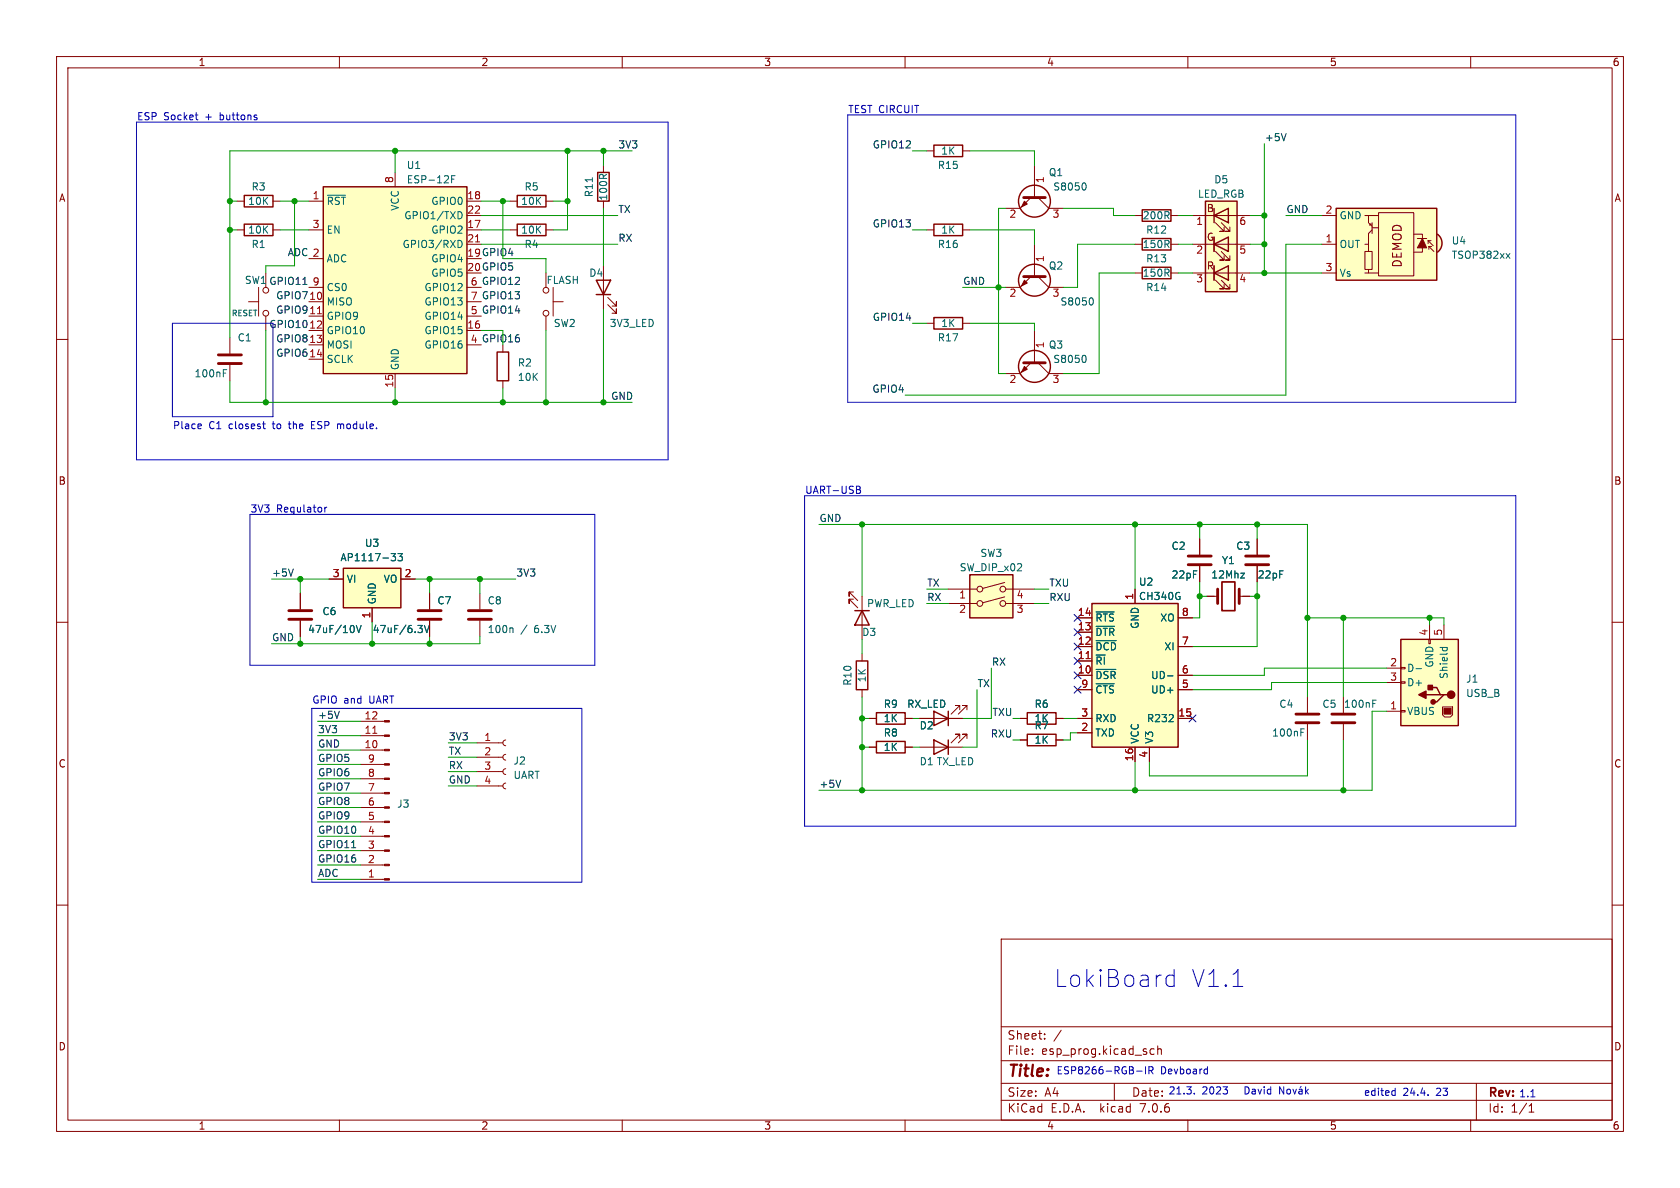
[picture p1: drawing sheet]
<svg xmlns="http://www.w3.org/2000/svg" width="297mm" height="210mm" viewBox="0 0 297 210" stroke-linecap="round" stroke-linejoin="round" font-family="sans-serif">
<g fill="none" stroke="#840000" stroke-width=".18">
<path d="M10 10h277v190h-277zM12 12h273v186h-273zM60 10v2M110 10v2M160 10v2M210 10v2M260 10v2M41.9 35.6h1.3M48.3 35.6h1.2M54.6 35.6h2.5M69.8 30.5v2.5M82.5 38.1h2.6"/>
<path d="M82.5 35.6h2.6M90.2 35.6h1.2M96.5 35.6h1.3M106.7 29.2v1.3M106.7 35.6v1.2M163.8 26.7h1.3M170.2 26.7h1.2M182.2 34.9l-1.9 1.9h-2.5M182.9 29.2v5.7M183.5 34.9l1.9 1.9h2.6M200.7 38.1h1.2M207 38.1h1.3"/>
<path d="M210.8 38.1h2.6M214.6 38.1h6.4M214.9 39.4l1.5 1.5h-.8h.8v-.8M215.9 39.4l1.5 1.5h-.7h.7v-.8M233.7 38.1h2.5M241.3 38.1h.6v1.3l.7 .6M241.9 38.1h1.8M242.4 39.6h-.2v.3M242.6 39.4v1.9M243.7 37.6h6.2v11.2h-6.2zM10 60h2M40.6 59.7v2.8"/>
<path d="M41.9 40.6h1.3M43.9 53.3h1.8M45.7 50.8v5.1M47 48.3v2.5M47 55.9v2.5M48.3 40.6h1.2M54.6 50.8h2.5M54.6 40.6h2.5M54.6 53.3h2.5M54.6 55.9h2.5M54.6 58.4h2.5M54.6 45.7h2.5"/>
<path d="M82.5 43.2h2.6M82.5 50.8h2.6M82.5 40.6h2.6M82.5 53.3h2.6M82.5 55.9h2.6M82.5 58.4h2.6M90.2 40.6h1.2M96.5 40.6h1.3M96.5 48.3v2.5M96.5 55.9v2.5M97.8 53.3h1.8M97.8 50.8v5.1"/>
<path d="M106.7 47v7.6M107.4 53.8l1.6 1.6v-.8v.8h-.8M107.4 52.6l1.6 1.5v-.8v.8h-.8M163.8 40.6h1.3M163.8 57.2h1.3M170.2 40.6h1.2M170.2 57.2h1.2M182.2 48.9l-1.9 1.9h-2.5M182.9 43.2v5.7M182.9 58.4v5.7M183.5 48.9l1.9 1.9h2.6M200.7 48.3h1.2"/>
<path d="M200.7 43.2h1.2M207 48.3h1.3M207 43.2h1.3M210.8 48.3h2.6M210.8 43.2h2.6M214.6 41.9v2.6M214.6 47v2.5M214.6 48.3h6.4M214.6 43.2h6.4M214.9 44.5l1.5 1.5h-.8h.8v-.8M214.9 49.5l1.5 1.6h-.8h.8v-.8M215.9 44.5l1.5 1.5h-.7h.7v-.8"/>
<path d="M215.9 49.5l1.5 1.6h-.7h.7v-.8M217.2 41.9v2.6zM217.2 44.5h.1M217.2 47v2.5zM217.2 49.5h.1M233.7 48.3h2.5M233.7 43.2h2.5M241.3 44.5h1.3v3.1h-1.3zM241.9 47.6v.7h-.6M241.9 48.3h1.8M241.9 43.2v1.3M242.6 40.6l-.7 .7v1.9h-.6"/>
<path d="M242.6 40.3h1.1M249.9 41.4h1.6v3.2h-1.6M250.6 42.2h1.6M252.5 42.5l.9 .9M252.5 42.5h.5M252.5 42.5v.6M252.6 43.6l.9 .9M252.6 43.6h.5M252.6 43.6v.5M285 60h2M40.6 64.5v2.8M54.6 61h2.5"/>
<path d="M54.6 63.5h2.5M69.8 66v2.6M88.9 61v1.2M88.9 67.3v1.3M182.2 64.1l-1.9 1.9h-2.5M183.5 64.1l1.9 1.9h2.6M212.1 95.3v2.7M222.2 95.3v2.7M10 110h2M53.1 104.9v2.8M53.1 109.7v2.8M58.2 102.4h2.5"/>
<path d="M65.8 107.4v2.6M70.9 102.4h2.5M75.9 104.9v2.8M75.9 109.7v2.8M84.8 104.9v2.8M84.8 109.7v2.8M150.9 104.6h-.8v.8v-.8l1.5 1.6M150.9 105.9h-.8v.8v-.8l1.5 1.5M152.4 105.4v7.6M152.4 115.6v1.2M167.6 104.1h5.1M167.6 106.7h5.1"/>
<path d="M177.6 105.5l-3.9 1.1M177.6 103l-3.9 1M177.8 104.1h5.1M177.8 106.7h5.1M190.5 119.4h2.5M190.5 116.8h2.5M190.5 114.3h2.5M190.5 111.8h2.5M190.5 109.2h2.5M200.7 104.1v2.6M208.3 119.4h2.5M208.3 114.3h2.5"/>
<path d="M208.3 109.2h2.5M212.1 100.1v2.8M213.4 105.4h1.9M219.1 105.4h1.9M222.2 100.1v2.8M245.1 118.1h2.5M247.6 118h.8v.2h-.8zM252.6 113h.3v.8h-.3zM252.7 110.5v2.5M255.3 110.5v2.5M285 110h2M63.8 127.5h4.2"/>
<path d="M63.8 130h4.2M63.8 132.6h4.2M63.8 135.1h4.2M63.8 137.7h4.2M84.3 138.9h4.6M84.3 136.4h4.6M84.3 133.9h4.6M84.3 131.3h4.6M89.4 138.4l-.3 .2-.2 .3 .1 .4 .4 .1M89.4 135.9l-.3 .1-.2 .4 .1 .4 .4 .1M89.4 133.4l-.3 .1-.2 .3 .1 .4 .4 .2M89.4 130.8l-.3 .1-.2 .4 .1 .4 .4 .1"/>
<path d="M152.4 121.9v1.3M153.7 127h1.2M153.7 132.1h1.2M160 127h1.3M160 132.1h1.3M162.6 127h7.6M162.6 132.1h7.6M169.7 130.6v-.8h-.8h.8l-1.6 1.5M169.7 125.5v-.8h-.8h.8l-1.6 1.5M170.9 130.6v-.8h-.7h.7l-1.5 1.5M170.9 125.5v-.8h-.7h.7l-1.5 1.5M180.3 127h1.3"/>
<path d="M180.3 130.8h1.3M186.7 127h1.3M186.7 130.8h1.3M190.5 127h2.5M190.5 129.5h2.5M190.5 121.9h2.5M200.7 132.1v2.5M203.2 132.1v2.5M208.3 127h2.5M208.3 121.9h2.5M231.1 123.2v2.8M231.1 128v2.8"/>
<path d="M237.5 123.2v2.8M237.5 128v2.8M245.1 125.7h2.5M245.1 120.7h2.5M247.6 120.5h.8v.3h-.8zM247.6 125.6h.8v.3h-.8zM255 125h1.8v1.4l-.4 .3h-1l-.4-.3zM10 160h2M63.8 140.2h4.2M63.8 142.7h4.2M63.8 145.3h4.2M63.8 147.8h4.2"/>
<path d="M63.8 150.4h4.2M63.8 152.9h4.2M63.8 155.4h4.2M285 160h2M177 166h108v32h-108zM60 198v2M110 198v2M160 198v2M177 194.5h108M177 191.5h108M177 187.5h108M177 181.5h108"/>
<path d="M182.5 186.3v.1M182.5 185.5v.1M184.7 183.6v.1M184.7 182.8v.1M187.6 182.1l-1.3 2M197 191.5v3M204 185.5l-.4-.1-.3 .3v.4l.2 .2h.5M204.7 185.5l.2-.1 .3 .1 .1 .9M204.7 184.9v1.5M210 198v2M260 198v2M261 191.5v6.5"/>
<path d="M270.3 196.6h.9M270.3 195.5l.4-.4v1.5"/>
<circle cx="47" cy="55.4" r=".51"/>
<circle cx="47" cy="51.3" r=".51"/>
<circle cx="96.5" cy="55.4" r=".51"/>
<circle cx="96.5" cy="51.3" r=".51"/>
<circle cx="173.2" cy="104.1" r=".51"/>
<circle cx="173.2" cy="106.7" r=".51"/>
<circle cx="177.3" cy="106.7" r=".51"/>
<circle cx="177.3" cy="104.1" r=".51"/>
</g>
<g fill="none" stroke="#840000" stroke-width=".25">
<path d="M43.2 34.5h5.1v2.1h-5.1zM43.2 39.6h5.1v2.1h-5.1zM57.1 33h25.4v33h-25.4zM91.4 34.5h5.1v2.1h-5.1zM91.4 39.6h5.1v2.1h-5.1zM105.7 30.5h2v5.1h-2zM165.1 25.7h5.1v2h-5.1zM165.1 39.6h5.1v2.1h-5.1zM201.9 37.1h5.1v2h-5.1zM213.1 35.6h5.6v16h-5.6zM214.6 38.1l2.6-1.3v2.6zM214.6 36.8v2.6"/>
<path d="M236.2 36.8h17.8v12.7h-17.8zM105.4 49.5h2.5l-1.2 2.6zM105.4 52.1h2.5M165.1 56.1h5.1v2.1h-5.1zM201.9 42.2h5.1v2h-5.1zM201.9 47.2h5.1v2.1h-5.1zM214.6 43.2l2.6-1.3v2.6zM214.6 48.3l2.6-1.3v2.5zM214.6 41.9v2.6M214.6 47v2.5M254.1 41.4a1.97 1.97 0 0 1 0 3.2M87.9 62.2h2v5.1h-2z"/>
<path d="M60.7 100.5h10.2v6.9h-10.2zM151.1 108h2.6M151.4 116.8h2v5.1h-2zM152.4 108l1.3 2.5h-2.6zM171.4 101.6h7.7v7.6h-7.7zM193 106.7h15.3v25.4h-15.3zM247.6 113h10.2v15.3h-10.2zM154.9 126h5.1v2h-5.1zM154.9 131.1h5.1v2h-5.1zM165.1 130.8l2.5 1.3-2.5 1.3zM165.1 125.7l2.5 1.3-2.5 1.3zM167.6 125.7v2.6"/>
<path d="M167.6 130.8v2.6M181.6 126h5.1v2h-5.1zM181.6 129.8h5.1v2h-5.1zM252.1 122.8h2.5M252.7 121.5h1.3l.6 1.3h.7M255.9 122.8h-.6l-1.3 1.3h-.6"/>
<circle cx="182.9" cy="35.6" r="2.82"/>
<circle cx="182.9" cy="49.5" r="2.82"/>
<circle cx="182.9" cy="64.8" r="2.82"/>
</g>
<g fill="#ffffc2" stroke="#ffffc2" stroke-width=".18">
<path d="M254.1 41.4a1.97 1.97 0 0 1 0 3.2l-1.1-1.6z"/>
<path d="M236.2 36.8h17.8v12.7h-17.8z"/>
<path d="M193 106.7h15.3v25.4h-15.3z"/>
<path d="M213.1 35.6h5.6v16h-5.6z"/>
<path d="M60.7 100.5h10.2v6.9h-10.2z"/>
<path d="M247.6 113h10.2v15.3h-10.2z"/>
<path d="M171.4 101.6h7.7v7.6h-7.7z"/>
<path d="M57.1 33h25.4v33h-25.4z"/>
</g>
<g fill="#840000" stroke="#840000" stroke-width=".18">
<path d="M251.5 42.2l.7 1.6h-1.6z"/>
<path d="M181.1 49.5l.5 .5-1 .5z"/>
<path d="M181.1 35.6l.5 .5-1 .5z"/>
<path d="M181.1 64.8l.5 .5-1 .5z"/>
<path d="M255.3 125.2h1.2v1h-1.2z"/>
<path d="M68 127.4h.8v.2h-.8z"/>
<path d="M68 129.9h.8v.3h-.8z"/>
<path d="M68 132.5h.8v.2h-.8z"/>
<path d="M68 135h.8v.3h-.8z"/>
<path d="M68 137.5h.8v.3h-.8z"/>
<path d="M68 140.1h.8v.2h-.8z"/>
<path d="M68 142.6h.8v.3h-.8z"/>
<path d="M68 145.2h.8v.2h-.8z"/>
<path d="M68 147.7h.8v.3h-.8z"/>
<path d="M68 150.2h.8v.3h-.8z"/>
<path d="M68 152.8h.8v.2h-.8z"/>
<path d="M68 155.3h.8v.3h-.8z"/>
</g>
<g fill="none" stroke="#006464" stroke-width=".18">
<path d="M57.9 34.5h3.2M79.8 31.7h.5M80.4 31.1h-.6v1.2M81.3 37.4a.68 .68 0 0 1 .4 .6 .68 .68 0 0 1-.4 .7M104.7 31.4v.7M191.7 32.3a.79 .79 0 0 1 0 1.3M81 42.5a.64 .64 0 0 1 .7 .6 .64 .64 0 0 1-.7 .7M193 52.6a.79 .79 0 0 1 0 1.3M266.3 44.8l.6 .9M266.9 44.8l-.6 .9M39.5 66h.4M39.5 65.3h.6"/>
<path d="M191.7 62.8a.79 .79 0 0 1 0 1.3M69.1 97.9h.8l-.4 .4 .4 .2v.4l-.2 .2h-.4M70.4 97.9h.7l-.4 .4 .4 .2v.5l-.2 .1-.5-.1M62.6 110.8v.8M63 110.6l.4 1.2 .4-1.2M73.9 110.6h.8l-.5 .4M74.4 111l.3 .3v.3l-.3 .2M75 110.6l.5 1.2 .4-1.2M90.5 111l.2 .2v.6M193.8 118.3h3.5M193.8 113.3h3.5M193.8 110.7h3.2"/>
<path d="M193.8 108.2h3.2M206.4 119.5h1M219.3 101.3h.7l-.7 .9h.7M250.3 118.2h1M254.6 114.4h1.2M255.1 114.4l-.1 .4M255.8 114.4v.4M193.8 120.9h3.2M230 129.5h.4M230 128.8h.6M242.7 124.4h.4M242.7 123.8h.6"/>
</g>
<g fill="none" stroke="#840000" stroke-width=".51">
<path d="M181 34.9h3.8M181 48.9h3.8M38.6 64.3h4.1M38.6 62.7h4.1M181 64.1h3.8M210.1 99.8h4M210.1 98.3h4M220.2 99.8h4.1M220.2 98.3h4.1M51.1 109.5h4M51.1 108h4M73.9 109.5h4.1"/>
<path d="M73.9 108h4.1M82.8 109.5h4.1M82.8 108h4.1M215.3 104.1v2.6M219.1 104.1v2.6M229.1 126.2h4.1M229.1 127.8h4.1M235.5 126.2h4M235.5 127.8h4"/>
</g>
<path d="M56.1 55.5h.7M84.1 42.8h.7M192 116.4h.7M65.9 129.6h.7" fill="none" stroke="#a90000" stroke-width=".18"/>
<g fill="#840000" stroke="#840000" stroke-width=".25">
<path d="M250.8 122.8l1.3-.6v1.2z"/>
<path d="M252.5 121.2h.7v.7h-.7z"/>
<circle cx="256.5" cy="122.8" r=".63"/>
<circle cx="253.4" cy="124.1" r=".38"/>
</g>
<path d="M216 102.9h2.3v5.1h-2.3z" fill="none" stroke="#840000" stroke-width=".3"/>
<path d="M227.4 23.6l-.5 1.3M53.5 50.3h.8M51.9 100.6l-.5 1.2M60 125.7l-.4 1.3M148.6 137.9l-.4 1.3M62.2 149.9h.7" fill="none" stroke="#0f0f0f" stroke-width=".18"/>
<g fill="none" stroke="#0000c2" stroke-width=".18">
<path d="M24.1 21.6h94v59.7h-94zM34.5 20.3h.5M34.9 21.2h.1M149.9 20.3h118.1v50.8h-118.1zM30.5 57.2h17.8v16.5h-17.8zM35.4 74.9l.2 .3-.6 .2M35.5 75.7l-.1 .1M46.4 74.9h.5M46.6 75.6l.3 .2M55.1 75.1h.4M55.7 74.5h-.6v1.3h.6M60 74.9l-.3 .1"/>
<path d="M44.2 90.9h61v26.7h-61zM57.4 89.7v.8M57.8 89.7l-.4 .2M142.2 87.6h125.8v58.5h-125.8zM151.4 85.9l.6 .2 .1 .2-.3 .3M151.4 86.6h.4M151.8 86.6l.3 .2v.3l-.7 .1M55.1 125.2h47.8v30.8h-47.8zM206.1 173.8l.2 .3 .4 .3h.6l.3-.2M207.6 171.4v3M207.6 172.5l-.3-.1h-.6l-.3 .1-.3 .5M218 174.4h1.7"/>
<path d="M200.9 189.3h1M202.5 188.6v1.2M203.1 189.2h.6l.1-.2v-.3l-.7-.1v1.2M203.4 189.2l.4 .6M211.1 193.3v.1M213.3 189h.2M213.5 188.6v1.2M213.5 189.8h-.2M216.2 192.1h.8l-.4 .5M216.9 192.7v.6M226.9 192.1v1.3l-.7-1.3v1.3M227.6 192.6l.3-.1 .3 .3v.3l-.3 .3-.3-.1-.1-.2z"/>
<path d="M228.6 192.5l.3 .9 .3-.9M229.7 192.6h.5v.8M230 192.1l-.2 .1M230.2 192.8l-.4 .1-.2 .2 .2 .3 .4-.1M230.8 192.1v1.3M230.9 192.9l.4 .5M231.3 192.5l-.5 .5M246.3 192.8l.3 .1M246.6 192.4v1.2M246.6 193.6h-.3M252.5 193.5v.1M270.6 193.9h.8"/>
</g>
<g fill="none" stroke="#009600" stroke-width=".18">
<path d="M40.6 35.6h1.3M49.5 35.6h5.1M52.1 35.6v11.4h-5.1v1.3M69.8 26.7v3.8M85.1 38.1h24.1M85.1 35.6h5.1M88.9 35.6v10.1h7.6v2.6M97.8 35.6h2.5M100.3 26.7v13.9h-2.5M106.7 26.7v2.5M106.7 36.8v10.2M111.8 26.7h-71.2v33"/>
<path d="M161.3 26.7h2.5M171.4 26.7h11.5v2.5M177.8 36.8h-1.3v29.2h1.3M188 36.8h8.8v1.3h3.9M208.3 38.1h2.5M221 38.1h2.5M223.5 25.4v22.9M227.3 38.1h6.4M40.6 40.6h1.3M47 58.4v12.7M49.5 40.6h5.1M85.1 43.2h24.1"/>
<path d="M85.1 40.6h5.1M85.1 58.4h3.8v2.6M96.5 58.4v12.7M106.7 54.6v16.5M161.3 40.6h2.5M161.3 57.2h2.5M170.2 50.8h7.6M171.4 40.6h11.5v2.6M171.4 57.2h11.5v1.2M200.7 48.3h-6.4v17.7h-6.3M200.7 43.2h-10.2v7.6h-2.5M208.3 48.3h2.5"/>
<path d="M208.3 43.2h2.5M221 48.3h12.7M221 43.2h2.5M233.7 43.2h-6.4v26.7h-67.3M40.6 67.3v3.8h71.2M69.8 68.6v2.5M88.9 68.6v2.5M144.8 92.7h86.3v30.5M152.4 92.7v12.7M200.7 92.7v11.4M212.1 92.7v2.6M222.2 92.7v2.6"/>
<path d="M48 102.4h10.2M53.1 102.4v2.5M53.1 112.5v1.3M65.8 110v3.8M73.4 102.4h17.8M75.9 102.4v2.5M75.9 112.5v1.3M84.8 112.5v1.3h-36.8M84.8 102.4v2.5M152.4 113v2.6M163.8 106.7h3.8M163.8 104.1h3.8"/>
<path d="M175.3 118.1v8.9h-5.1M182.9 106.7h2.5M182.9 104.1h2.5M212.1 105.4h1.3M212.1 102.9v6.3h-1.3M221 105.4h1.2M222.2 102.9v11.4h-11.4M231.1 109.2h24.2v1.3M237.5 109.2v14M245.1 118.1h-21.6v1.3h-12.7M252.7 109.2v1.3M56.1 137.7h7.7"/>
<path d="M56.1 132.6h7.7M56.1 135.1h7.7M56.1 127.5h7.7M56.1 130h7.7M79.2 136.4h5.1M79.2 138.9h5.1M79.2 131.3h5.1M79.2 133.9h5.1M152.4 127h1.3M152.4 132.1h1.3M152.4 123.2v16.5M161.3 127h1.3"/>
<path d="M161.3 132.1h1.3M172.7 121.9v10.2h-2.5M179.1 127h1.2M179.1 130.8h1.2M188 127h2.5M190.5 129.5h-1.3v1.3h-1.2M200.7 134.6v5.1M231.1 130.8v6.4h-27.9v-2.6M237.5 130.8v8.9M245.1 125.7h-2.5v14h-97.8M245.1 120.7h-20.3v1.2h-14M56.1 155.4h7.7"/>
<path d="M56.1 145.3h7.7M56.1 150.4h7.7M56.1 147.8h7.7M56.1 142.7h7.7M56.1 140.2h7.7M56.1 152.9h7.7"/>
</g>
<g fill="none" stroke="#000084" stroke-width=".18">
<path d="M189.9 111.2l1.2 1.2M189.9 116.2l1.2 1.2M189.9 113.7l1.2 1.2M189.9 108.6l1.2 1.2M189.9 118.8l1.2 1.2M191.1 111.2l-1.2 1.2M191.1 116.2l-1.2 1.2M191.1 113.7l-1.2 1.2M191.1 108.6l-1.2 1.2M191.1 118.8l-1.2 1.2M189.9 121.3l1.2 1.2M191.1 121.3l-1.2 1.2"/>
<path d="M210.2 126.4l1.2 1.2M211.4 126.4l-1.2 1.2"/>
</g>
<g fill="#009600" stroke="#009600" stroke-width=".18">
<circle cx="252.7" cy="109.2" r=".46"/>
<circle cx="237.5" cy="109.2" r=".46"/>
<circle cx="222.2" cy="105.4" r=".46"/>
<circle cx="231.1" cy="109.2" r=".46"/>
<circle cx="237.5" cy="139.7" r=".46"/>
<circle cx="200.7" cy="139.7" r=".46"/>
<circle cx="176.5" cy="50.8" r=".46"/>
<circle cx="200.7" cy="92.7" r=".46"/>
<circle cx="223.5" cy="38.1" r=".46"/>
<circle cx="152.4" cy="92.7" r=".46"/>
<circle cx="152.4" cy="132.1" r=".46"/>
<circle cx="152.4" cy="139.7" r=".46"/>
<circle cx="152.4" cy="127" r=".46"/>
<circle cx="223.5" cy="43.2" r=".46"/>
<circle cx="223.5" cy="48.3" r=".46"/>
<circle cx="212.1" cy="105.4" r=".46"/>
<circle cx="222.2" cy="92.7" r=".46"/>
<circle cx="212.1" cy="92.7" r=".46"/>
<circle cx="100.3" cy="35.6" r=".46"/>
<circle cx="106.7" cy="71.1" r=".46"/>
<circle cx="96.5" cy="71.1" r=".46"/>
<circle cx="106.7" cy="26.7" r=".46"/>
<circle cx="100.3" cy="26.7" r=".46"/>
<circle cx="88.9" cy="35.6" r=".46"/>
<circle cx="84.8" cy="102.4" r=".46"/>
<circle cx="52.1" cy="35.6" r=".46"/>
<circle cx="69.8" cy="26.7" r=".46"/>
<circle cx="88.9" cy="71.1" r=".46"/>
<circle cx="47" cy="71.1" r=".46"/>
<circle cx="69.8" cy="71.1" r=".46"/>
<circle cx="53.1" cy="113.8" r=".46"/>
<circle cx="75.9" cy="113.8" r=".46"/>
<circle cx="53.1" cy="102.4" r=".46"/>
<circle cx="75.9" cy="102.4" r=".46"/>
<circle cx="65.8" cy="113.8" r=".46"/>
<circle cx="40.6" cy="40.6" r=".46"/>
<circle cx="40.6" cy="35.6" r=".46"/>
</g>
<g font-size="4.2" fill="#0000c2">
<text x="186.2" y="174.8">LokiBoard</text>
<text x="210.3" y="174.8">V1.1</text>
</g>
<text font-size="2.8" fill="#840000" x="178" y="190.9">Title:</text>
<g font-size="2.1" fill="#840000">
<text x="248.1" y="47.5" transform="rotate(-90 248.1 47.5)">DEMOD</text>
<text x="178" y="184">Sheet:</text>
<text x="178" y="186.7">File:</text>
<text x="184.1" y="186.7">esp_prog.kicad_sch</text>
<text x="178" y="196.9">KiCad</text>
<text x="178" y="194.1">Size:</text>
<text x="184.7" y="194.1">A4</text>
<text x="185.7" y="196.9">E.D.A.</text>
<text x="194.6" y="196.9">kicad</text>
<text x="200" y="194.1">Date:</text>
<text x="201.8" y="196.9">7.0.6</text>
<text x="263" y="194.3">Rev:</text>
<text x="263" y="196.9">Id:</text>
<text x="267.1" y="196.9">1/1</text>
</g>
<g font-size="1.8" fill="#840000">
<text x="35" y="11.9">1</text>
<text x="85" y="11.9">2</text>
<text x="135" y="11.9">3</text>
<text x="185" y="11.9">4</text>
<text x="235" y="11.9">5</text>
<text x="285" y="11.9">6</text>
<text x="10.3" y="35.9">A</text>
<text x="285.3" y="35.9">A</text>
<text x="213.2" y="37.7">B</text>
<text x="213.2" y="42.8">G</text>
<text x="213.2" y="47.9">R</text>
<text x="10.3" y="85.9">B</text>
<text x="285.3" y="85.9">B</text>
<text x="10.3" y="135.9">C</text>
<text x="285.3" y="135.9">C</text>
<text x="10.3" y="185.9">D</text>
<text x="285.3" y="185.9">D</text>
<text x="35" y="199.9">1</text>
<text x="85" y="199.9">2</text>
<text x="135" y="199.9">3</text>
<text x="185" y="199.9">4</text>
<text x="235" y="199.9">5</text>
<text x="285" y="199.9">6</text>
</g>
<g font-size="1.8" fill="#0000c2">
<text x="24.1" y="21.3">ESP</text>
<text x="28.9" y="21.3">Socket</text>
<text x="36.4" y="21.3">+</text>
<text x="39.1" y="21.3">buttons</text>
<text x="149.9" y="20.1">TEST CIRCUIT</text>
<text x="30.5" y="76">Place</text>
<text x="36.9" y="76">C1</text>
<text x="40.6" y="76">closest</text>
<text x="48.5" y="76">to</text>
<text x="51.6" y="76">the</text>
<text x="55.7" y="76">ESP</text>
<text x="60.5" y="76">module.</text>
<text x="142.2" y="87.4">UART-USB</text>
<text x="44.2" y="90.7">3V3</text>
<text x="48.9" y="90.7">Regulator</text>
<text x="55.1" y="124.5">GPIO and</text>
<text x="65.4" y="124.5">UART</text>
<text x="186.7" y="190">ESP8266-RGB-IR</text>
<text x="205.2" y="190">Devboard</text>
<text x="206.5" y="193.6">21.3.</text>
<text x="212.5" y="193.6">2023</text>
<text x="219.7" y="193.6">David</text>
<text x="241" y="193.8">edited</text>
<text x="248" y="193.8">24.4.</text>
<text x="254" y="193.8">23</text>
<text x="268.5" y="194.1">1.1</text>
</g>
<g font-size="1.8" fill="#0f0f0f">
<text x="109.2" y="26.3">3V3</text>
<text x="154.2" y="26.3">GPIO12</text>
<text x="223.5" y="25.1">+5V</text>
<text x="109.2" y="37.8">TX</text>
<text x="154.2" y="40.3">GPIO13</text>
<text x="227.3" y="37.8">GND</text>
<text x="50.8" y="45.4">ADC 2</text>
<text x="82.5" y="45.5">19 GPIO4</text>
<text x="109.2" y="42.8">RX</text>
<text x="47.5" y="50.5">GPIO11</text>
<text x="48.7" y="53">GPIO7</text>
<text x="82.5" y="48">20 GPIO5</text>
<text x="83.1" y="50.5">6 GPIO12</text>
<text x="83.1" y="53.1">7 GPIO13</text>
<text x="170.2" y="50.5">GND</text>
<text x="47.5" y="58.1">GPIO10</text>
<text x="48.7" y="55.5">GPIO9</text>
<text x="54.6" y="55.6">11</text>
<text x="54.6" y="58.2">12</text>
<text x="83.1" y="55.6">5 GPIO14</text>
<text x="154.2" y="56.8">GPIO14</text>
<text x="48.7" y="60.6">GPIO8</text>
<text x="48.7" y="63.2">GPIO6</text>
<text x="54.6" y="60.7">13</text>
<text x="54.6" y="63.2">14</text>
<text x="83.1" y="60.7">4 GPIO16</text>
<text x="107.9" y="70.8">GND</text>
<text x="154.1" y="69.5">GPIO4</text>
<text x="144.8" y="92.4">GND</text>
<text x="48" y="102">+5V</text>
<text x="91.2" y="102">3V3</text>
<text x="163.8" y="103.8">TX</text>
<text x="163.8" y="106.3">RX</text>
<text x="185.4" y="106.3">RXU</text>
<text x="185.4" y="103.8">TXU</text>
<text x="48" y="113.4">GND</text>
<text x="175.3" y="117.8">RX</text>
<text x="172.7" y="121.6">TX</text>
<text x="56.1" y="129.7">3V3</text>
<text x="56.1" y="127.2">+5V</text>
<text x="79.2" y="131">3V3</text>
<text x="175.1" y="130.5">RXU</text>
<text x="175.4" y="126.7">TXU</text>
<text x="56.1" y="132.2">GND</text>
<text x="56.1" y="137.3">GPIO6</text>
<text x="56.1" y="134.8">GPIO5</text>
<text x="79.2" y="136">RX</text>
<text x="79.2" y="133.5">TX</text>
<text x="56.1" y="139.9">GPIO7</text>
<text x="56.1" y="142.4">GPIO8</text>
<text x="79.2" y="138.6">GND</text>
<text x="144.8" y="139.4">+5V</text>
<text x="56.1" y="147.5">GPIO10</text>
<text x="56.1" y="144.9">GPIO9</text>
<text x="56.1" y="150">GPIO11</text>
<text x="56.1" y="155.1">ADC</text>
<text x="56.1" y="152.6">GPIO16</text>
</g>
<g font-size="1.8" fill="#006464">
<text x="166.3" y="27.5">1K</text>
<text x="44.4" y="33.9">R3</text>
<text x="71.8" y="30.1">U1</text>
<text x="71.8" y="32.6">ESP-12F</text>
<text x="92.6" y="33.9">R5</text>
<text x="105" y="35" transform="rotate(-90 105 35)">R11</text>
<text x="107.5" y="35.6" transform="rotate(-90 107.5 35.6)">100R</text>
<text x="165.7" y="30.1">R15</text>
<text x="185.3" y="31.3">Q1</text>
<text x="186.1" y="33.9">S8050</text>
<text x="211.7" y="35.2">LED_RGB</text>
<text x="214.6" y="32.6">D5</text>
<text x="43.8" y="36.4">10K</text>
<text x="43.8" y="41.5">10K</text>
<text x="57.7" y="36.4">~{RST}</text>
<text x="57.7" y="41.5">EN</text>
<text x="70.7" y="37.4" transform="rotate(-90 70.7 37.4)">VCC</text>
<text x="71.4" y="39">GPIO1/TXD</text>
<text x="76.2" y="41.5">GPIO2</text>
<text x="76.2" y="36.4">GPIO0</text>
<text x="92" y="36.4">10K</text>
<text x="92" y="41.5">10K</text>
<text x="166.3" y="41.5">1K</text>
<text x="201.9" y="39">200R</text>
<text x="202.5" y="41.5">R12</text>
<text x="236.7" y="39">GND</text>
<text x="44.4" y="44">R1</text>
<text x="57.7" y="46.6">ADC</text>
<text x="71.1" y="44">GPIO3/RXD</text>
<text x="76.2" y="46.6">GPIO4</text>
<text x="92.6" y="44">R4</text>
<text x="165.7" y="44">R16</text>
<text x="185.3" y="47.9">Q2</text>
<text x="201.9" y="44">150R</text>
<text x="202.5" y="46.6">R13</text>
<text x="236.7" y="44">OUT</text>
<text x="256.6" y="43.4">U4</text>
<text x="256.6" y="45.9">TSOP382xx</text>
<text x="43.2" y="50.4">SW1</text>
<text x="57.7" y="51.7">CS0</text>
<text x="74.9" y="51.7">GPIO12</text>
<text x="76.2" y="49.1">GPIO5</text>
<text x="96.5" y="50.4">FLASH</text>
<text x="104.1" y="49.1">D4</text>
<text x="201.9" y="49.1">150R</text>
<text x="202.5" y="51.7">R14</text>
<text x="236.7" y="49.1">Vs</text>
<text x="57.7" y="54.2">MISO</text>
<text x="57.7" y="56.7">GPIO9</text>
<text x="57.7" y="59.3">GPIO10</text>
<text x="74.9" y="59.3">GPIO15</text>
<text x="74.9" y="56.7">GPIO14</text>
<text x="74.9" y="54.2">GPIO13</text>
<text x="97.8" y="58">SW2</text>
<text x="107.7" y="58">3V3_LED</text>
<text x="166.3" y="58">1K</text>
<text x="187.4" y="54.2">S8050</text>
<text x="41.9" y="60.6">C1</text>
<text x="57.7" y="61.8">MOSI</text>
<text x="57.7" y="64.4">SCLK</text>
<text x="70.7" y="65.5" transform="rotate(-90 70.7 65.5)">GND</text>
<text x="74.9" y="61.8">GPIO16</text>
<text x="91.4" y="65">R2</text>
<text x="165.7" y="60.6">R17</text>
<text x="185.3" y="61.8">Q3</text>
<text x="186.1" y="64.4">S8050</text>
<text x="34.3" y="66.9">100nF</text>
<text x="91.4" y="67.5">10K</text>
<text x="60.1" y="99.4">AP1117-33</text>
<text x="64.4" y="96.9">U3</text>
<text x="169.6" y="101.2">SW_DIP_x02</text>
<text x="173.2" y="98.7">SW3</text>
<text x="207" y="97.4">C2</text>
<text x="215.9" y="99.9">Y1</text>
<text x="218.4" y="97.4">C3</text>
<text x="61.2" y="103.2">VI</text>
<text x="66.6" y="106.9" transform="rotate(-90 66.6 106.9)">GND</text>
<text x="67.7" y="103.2">VO</text>
<text x="77.2" y="107">C7</text>
<text x="86.1" y="107">C8</text>
<text x="153.2" y="107.5">PWR_LED</text>
<text x="201.3" y="103.7">U2</text>
<text x="201.3" y="106.3">CH340G</text>
<text x="207" y="102.5">22pF</text>
<text x="214" y="102.5">12Mhz</text>
<text x="222.3" y="102.5">22pF</text>
<text x="54.4" y="112.1">47uF/10V</text>
<text x="56.9" y="108.9">C6</text>
<text x="65.8" y="112.1">47uF/6.3V</text>
<text x="86.1" y="112.1">100n</text>
<text x="92.1" y="112.1">/</text>
<text x="94.6" y="112.1">6.3V</text>
<text x="152.3" y="112.6">D3</text>
<text x="193.5" y="112.6">~{DTR}</text>
<text x="193.5" y="110.1">~{RTS}</text>
<text x="201.5" y="111.3" transform="rotate(-90 201.5 111.3)">GND</text>
<text x="205" y="110.1">XO</text>
<text x="193.5" y="117.7">~{RI}</text>
<text x="193.5" y="115.2">~{DCD}</text>
<text x="205.8" y="115.2">XI</text>
<text x="248.7" y="119">D-</text>
<text x="253.6" y="118.1" transform="rotate(-90 253.6 118.1)">GND</text>
<text x="150.7" y="121.3" transform="rotate(-90 150.7 121.3)">R10</text>
<text x="153.3" y="120.7" transform="rotate(-90 153.3 120.7)">1K</text>
<text x="156.1" y="125.3">R9</text>
<text x="160.3" y="125.3">RX_LED</text>
<text x="182.8" y="125.3">R6</text>
<text x="193.5" y="120.2">~{DSR}</text>
<text x="193.5" y="122.8">~{CTS}</text>
<text x="203.4" y="122.8">UD+</text>
<text x="203.4" y="120.2">UD-</text>
<text x="226.1" y="125.3">C4</text>
<text x="233.7" y="125.3">C5</text>
<text x="237.5" y="125.3">100nF</text>
<text x="248.7" y="121.5">D+</text>
<text x="256.1" y="120.1" transform="rotate(-90 256.1 120.1)">Shield</text>
<text x="259.1" y="120.9">J1</text>
<text x="259.1" y="123.4">USB_B</text>
<text x="156.1" y="127.9">1K</text>
<text x="156.1" y="130.4">R8</text>
<text x="162.5" y="129.1">D2</text>
<text x="182.8" y="127.9">1K</text>
<text x="182.8" y="129.1">R7</text>
<text x="182.8" y="131.7">1K</text>
<text x="193.5" y="130.4">TXD</text>
<text x="193.5" y="127.9">RXD</text>
<text x="201.5" y="131.6" transform="rotate(-90 201.5 131.6)">VCC</text>
<text x="202.7" y="127.9">R232</text>
<text x="204.1" y="131.6" transform="rotate(-90 204.1 131.6)">V3</text>
<text x="224.8" y="130.4">100nF</text>
<text x="248.7" y="126.6">VBUS</text>
<text x="90.7" y="135.4">J2</text>
<text x="90.7" y="137.9">UART</text>
<text x="156.1" y="132.9">1K</text>
<text x="162.5" y="135.5">D1 TX_LED</text>
<text x="70.1" y="143">J3</text>
</g>
<g font-size="1.8" fill="#a90000">
<text x="55.2" y="35.3">1</text>
<text x="69.6" y="32.5" transform="rotate(-90 69.6 32.5)">8</text>
<text x="82.5" y="35.3">18</text>
<text x="184.9" y="32.5" transform="rotate(-90 184.9 32.5)">1</text>
<text x="55.2" y="40.4">3</text>
<text x="82.5" y="40.4">17</text>
<text x="82.5" y="37.8">22</text>
<text x="178.4" y="38.8">2</text>
<text x="186" y="38.8">3</text>
<text x="211.4" y="40.1">1</text>
<text x="219" y="40.1">6</text>
<text x="234.2" y="37.8">2</text>
<text x="82.5" y="42.9">21</text>
<text x="184.9" y="46.4" transform="rotate(-90 184.9 46.4)">1</text>
<text x="211.4" y="45.2">2</text>
<text x="219" y="45.2">5</text>
<text x="234.2" y="42.9">1</text>
<text x="54.6" y="53.1">10</text>
<text x="55.2" y="50.5">9</text>
<text x="178.4" y="52.8">2</text>
<text x="186" y="52.8">3</text>
<text x="211.4" y="50.2">3</text>
<text x="219" y="50.2">4</text>
<text x="234.2" y="48">3</text>
<text x="82.5" y="58.2">16</text>
<text x="184.9" y="61.7" transform="rotate(-90 184.9 61.7)">1</text>
<text x="69.6" y="68.6" transform="rotate(-90 69.6 68.6)">15</text>
<text x="178.4" y="68">2</text>
<text x="186" y="68">3</text>
<text x="58.7" y="102.1">3</text>
<text x="71.4" y="102.1">2</text>
<text x="169.5" y="106.1">1</text>
<text x="179.6" y="106.1">4</text>
<text x="200.4" y="106.1" transform="rotate(-90 200.4 106.1)">1</text>
<text x="65.5" y="109.4" transform="rotate(-90 65.5 109.4)">1</text>
<text x="169.5" y="108.7">2</text>
<text x="179.6" y="108.7">3</text>
<text x="190.5" y="111.5">13</text>
<text x="190.5" y="109">14</text>
<text x="208.8" y="109">8</text>
<text x="252.5" y="112.5" transform="rotate(-90 252.5 112.5)">4</text>
<text x="255" y="112.5" transform="rotate(-90 255 112.5)">5</text>
<text x="190.5" y="119.1">10</text>
<text x="190.5" y="116.6">11</text>
<text x="190.5" y="114">12</text>
<text x="208.8" y="119.1">6</text>
<text x="208.8" y="114">7</text>
<text x="245.7" y="117.9">2</text>
<text x="191.1" y="121.7">9</text>
<text x="208.8" y="121.7">5</text>
<text x="245.7" y="125.5">1</text>
<text x="245.7" y="120.4">3</text>
<text x="64.3" y="129.8">11</text>
<text x="64.3" y="127.3">12</text>
<text x="85.5" y="131.1">1</text>
<text x="191.1" y="129.3">2</text>
<text x="191.1" y="126.7">3</text>
<text x="208.2" y="126.7">15</text>
<text x="64.3" y="132.3">10</text>
<text x="65" y="137.4">8</text>
<text x="65" y="134.9">9</text>
<text x="85.5" y="133.6">2</text>
<text x="85.5" y="136.1">3</text>
<text x="200.4" y="134.7" transform="rotate(-90 200.4 134.7)">16</text>
<text x="202.9" y="134.1" transform="rotate(-90 202.9 134.1)">4</text>
<text x="65" y="142.5">6</text>
<text x="65" y="140">7</text>
<text x="85.5" y="138.7">4</text>
<text x="65" y="147.6">4</text>
<text x="65" y="145">5</text>
<text x="65" y="155.2">1</text>
<text x="65" y="152.7">2</text>
<text x="65" y="150.1">3</text>
</g>
<text font-size="1.4" fill="#006464" x="40.9" y="56.1">RESET</text>
</svg>
